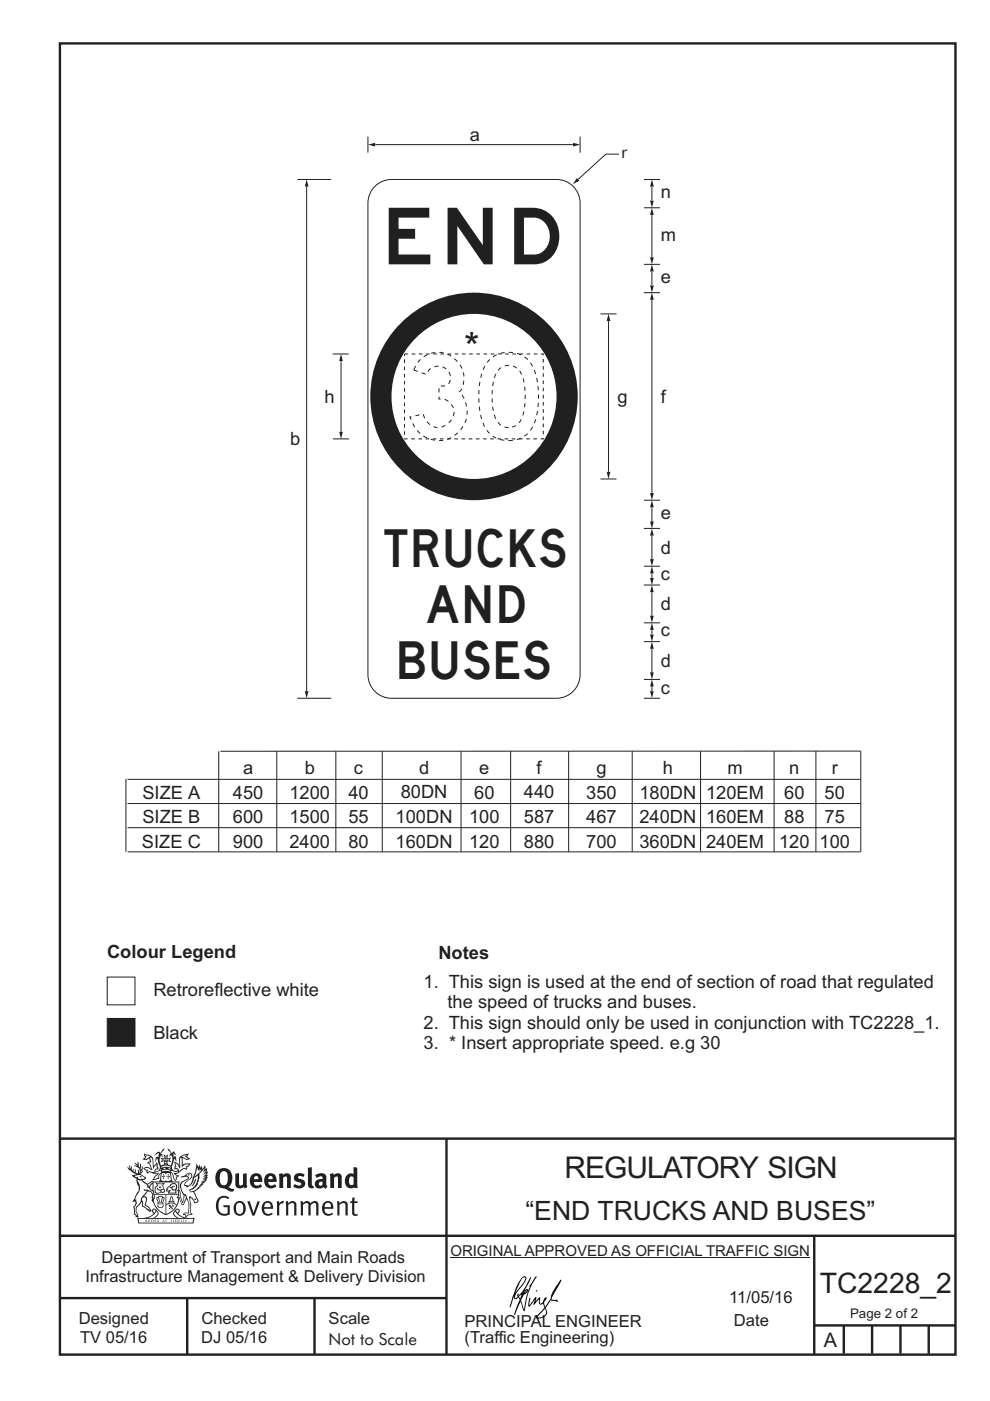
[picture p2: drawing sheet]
<svg xmlns="http://www.w3.org/2000/svg" width="210mm" height="297mm" viewBox="0 0 210 297" stroke-linecap="round" stroke-linejoin="round" font-family="sans-serif">
<g fill="none" stroke="#231f20" stroke-width=".51">
<path d="M12.7 9.2h190v278h-190zM12.7 241.4h190M94.7 241.4v45.8M12.7 262h190M12.7 275.2h82M39.7 275.2v12M66.7 275.2v12M172.7 262.2v25M172.7 281h30M179 281v6M185 281v6M191 281v6"/>
<path d="M197 281v6"/>
</g>
<path d="M95.5 266.7h76.3" fill="none" stroke="#231f20" stroke-width=".21"/>
<g fill="#231f20">
<path d="M47 248.5a2.55 2.55 0 0 0 0 2.7l.3 .1a.81 .81 0 0 0 1-.9v-.6a1.04 1.04 0 0 0-1.1-1.5zM46.3 248.1a1.82 1.82 0 0 1 2.1-.2 1.82 1.82 0 0 1 .9 1.9 2.29 2.29 0 0 1-.8 1.9l.7 .3h.5l-.2 .6a2.87 2.87 0 0 1-2-.7 2.12 2.12 0 0 1-1.7-3.1z" fill-rule="evenodd"/>
<path d="M49.9 248.9l.8-.2v2a.46 .46 0 0 0 .2 .6 .46 .46 0 0 0 .7-.2v-2.2l.7-.2v2.4l.2 .5-.6 .4-.2-.3a1.02 1.02 0 0 1-1.2 .2 1.02 1.02 0 0 1-.6-1.1z" fill-rule="evenodd"/>
<path d="M54 249.5l-.1 .5h.9a.49 .49 0 0 0-.2-.6 .49 .49 0 0 0-.6 .1zM53.4 249.2a1.34 1.34 0 0 1 1.6-.3 1.34 1.34 0 0 1 .6 1.5v.2h-1.7a.77 .77 0 0 0 .5 .8 .77 .77 0 0 0 .9-.3l.3 .4a1.59 1.59 0 0 1-2.1 .2 1.59 1.59 0 0 1-.4-2z" fill-rule="evenodd"/>
<path d="M57 249.5l-.1 .5h.9a.49 .49 0 0 0-.2-.6 .49 .49 0 0 0-.6 .1zM56.4 249.2a1.34 1.34 0 0 1 1.6-.3 1.34 1.34 0 0 1 .7 1.5v.2h-1.8a.77 .77 0 0 0 .5 .8 .77 .77 0 0 0 .9-.3l.3 .4a1.59 1.59 0 0 1-2 .2 1.59 1.59 0 0 1-.5-2z" fill-rule="evenodd"/>
<path d="M59.1 248.9l.8-.2 .1 .4a.95 .95 0 0 1 1-.3 .95 .95 0 0 1 .7 .8v2.3h-.8v-2.3a.46 .46 0 0 0-.8 .1v2.2h-.9z" fill-rule="evenodd"/>
<path d="M62.5 249.1a1.75 1.75 0 0 1 2.1-.1l-.2 .5-.6-.2a.43 .43 0 0 0-.6 .3l.4 .3a1.04 1.04 0 0 1 1.2 1.2 1.04 1.04 0 0 1-1.4 .9l-1.2-.4 .3-.6 1 .4 .4-.4a.88 .88 0 0 0-1-.5l-.4-.2-.1-.4z" fill-rule="evenodd"/>
<path d="M65.3 247.6l.8-.2 .1 3.8 .2 .2 .2 .5a.88 .88 0 0 1-1-.1 .88 .88 0 0 1-.3-1z" fill-rule="evenodd"/>
<path d="M67.8 250.6a.43 .43 0 0 0-.1 .7 .43 .43 0 0 0 .7-.1v-.7zM66.8 249.2a1.7 1.7 0 0 1 2.4 .1v1.8l.3 .4-.4 .5-.5-.3a1.03 1.03 0 0 1-1.7-.2 1.03 1.03 0 0 1 .8-1.5h.7v-.4a.8 .8 0 0 0-1.2 .1z" fill-rule="evenodd"/>
<path d="M69.9 248.9l.8-.2 .1 .4a.95 .95 0 0 1 1-.3 .95 .95 0 0 1 .7 .8v2.3h-.8v-2.3a.46 .46 0 0 0-.8 .1v2.2h-.8z" fill-rule="evenodd"/>
<path d="M74.3 249.5a1.48 1.48 0 0 0 0 1.7l.4 .1 .3-.2v-1.5l-.3-.2zM75 247.4l.8 .2 .1 4.3h-.7l-.1-.2a1.26 1.26 0 0 1-1.4 0 1.26 1.26 0 0 1-.6-1.3 1.29 1.29 0 0 1 .5-1.3 1.29 1.29 0 0 1 1.4-.2z" fill-rule="evenodd"/>
<path d="M46.4 253.9a1.72 1.72 0 0 1 2.2 0l-.2 .3a1.24 1.24 0 0 0-1.4-.1 1.24 1.24 0 0 0-.7 1.3 1.49 1.49 0 0 0 1.3 2l.7-.2v-1.3h-.9l-.1-.4h1.4v2a1.93 1.93 0 0 1-2.2-.1 1.93 1.93 0 0 1-.7-2.2l.2-.7z" fill-rule="evenodd"/>
<path d="M50.3 255.2a1.65 1.65 0 0 0 .3 2.2 .99 .99 0 0 0 1-1.5 .78 .78 0 0 0-.4-.8 .78 .78 0 0 0-.9 .1zM50 254.9a1.33 1.33 0 0 1 1.6-.1 1.33 1.33 0 0 1 .5 1.5 1.31 1.31 0 0 1-1.3 1.5 1.31 1.31 0 0 1-1.3-1.6l.1-.5z" fill-rule="evenodd"/>
<path d="M52.5 254.7l.4-.1 .9 2.6 .8-2.5h.5l-1.1 3h-.5z" fill-rule="evenodd"/>
<path d="M56.2 255.2l-.2 .7h1.4a.7 .7 0 0 0-.3-.8 .7 .7 0 0 0-.9 .1zM55.9 255a1.22 1.22 0 0 1 1.5-.2 1.22 1.22 0 0 1 .5 1.5h-1.9a.93 .93 0 0 0 .5 1 .93 .93 0 0 0 1.2-.2l.1 .3a1.43 1.43 0 0 1-1.7 .1 1.43 1.43 0 0 1-.6-1.7z" fill-rule="evenodd"/>
<path d="M58.7 254.8l.4-.2 .1 .5 .4-.3 .6-.2-.2 .6a.66 .66 0 0 0-.8 .6v1.9h-.4z" fill-rule="evenodd"/>
<path d="M60.6 254.8l.4-.2 .1 .5a.94 .94 0 0 1 1-.4 .94 .94 0 0 1 .8 .7v2.3h-.5l-.1-2.5a.81 .81 0 0 0-1.2 .3v2.2h-.4z" fill-rule="evenodd"/>
<path d="M63.7 254.7l.5-.1 .1 .5 .4-.3a.78 .78 0 0 1 1.1 .3 .9 .9 0 0 1 1-.5 .9 .9 0 0 1 .7 .8v2.3h-.4l-.1-2.5a.67 .67 0 0 0-1.1 .3v2.2h-.5v-2.4l-.4-.2-.7 .4v2.2h-.5z" fill-rule="evenodd"/>
<path d="M69 255.2l-.2 .7h1.4a.7 .7 0 0 0-.3-.8 .7 .7 0 0 0-.9 .1zM68.7 255a1.22 1.22 0 0 1 1.5-.2 1.22 1.22 0 0 1 .5 1.5h-1.9a.93 .93 0 0 0 .5 1 .93 .93 0 0 0 1.2-.2l.1 .3a1.44 1.44 0 0 1-1.7 .1 1.44 1.44 0 0 1-.6-1.7z" fill-rule="evenodd"/>
<path d="M71.4 254.8l.5-.2 .1 .5a.94 .94 0 0 1 1-.4 .94 .94 0 0 1 .7 .7v2.3h-.4l-.1-2.5a.81 .81 0 0 0-1.2 .3v2.2h-.5z" fill-rule="evenodd"/>
<path d="M74.7 254l.5-.2v.9h.7l-.1 .4h-.7l.1 2.2 .1 .1h.5l.1 .3a.75 .75 0 0 1-1.2-.6v-2h-.4v-.4h.4z" fill-rule="evenodd"/>
<path d="M30.8 244.9l1.1 .3-.9 .5h-.4l.5-.5zM31.8 245.5l.2-.1a2.44 2.44 0 0 1 .4 2l.1 .4 .7-1-.1 .6 .3 .3a.57 .57 0 0 0-.6 .8l-1-.2-.5 .2 .1-.5-.7-.2 .6-.2 1 .5 .1-.1-.6-1.3-.2-.1 .5-.1zM30.7 244.5l-.2 .4 .3 .4-.6 .4a1.04 1.04 0 0 0 1.4-.1l.2 .7h-.4l-.2 .4a.94 .94 0 0 1 .9 1.1l-.2-.1a1.16 1.16 0 0 0-1.5-.1l.3 .4 .4 .2 .1 .5 .2 .2v-.2a.94 .94 0 0 1 1.1 .2h.9l-1.2 1.2a1.13 1.13 0 0 0 1.2-.2l.4-.1-.1-.4 .5-.7a.83 .83 0 0 0-.6 1.1l-.3-.1-.7 .3 1.1-1.4-.5 .2-.5-.1 1.3-.5-.2-.2-.8 .4v-.3l.2-.2 .3 .1 .1-.3-.2-.4v-.6l-.2-.3-.6 .9v-.7a1.42 1.42 0 0 0-1.7-1.8z" fill-rule="evenodd"/>
<path d="M38.5 245.3l.5-.3 .7-.1-.6 .3 .8 .5h-.3zM38.3 245.5h.2l.1 2a1.69 1.69 0 0 1 1.5-.7l-.7 .5 .1 .5a1.1 1.1 0 0 0-1.5 .6l-.1-.5-.2-.2h-.5l.2-.4-.2-.7a1.42 1.42 0 0 1 .8 1.1l.2-.1zM37.1 246.2l.1 1-.2 .3v.5l.6-.1 .1 .2a.96 .96 0 0 1-1.1-.1l-.1 .1a1.06 1.06 0 0 0 1.3 .2v.1a.72 .72 0 0 1-1 .2l.3 .5 .6 .3-.4 .1-.1 .7-.3-.4-.3-1.1-.4-.4 .4 .9a1.54 1.54 0 0 0 .6 1.2l.2-.3a.58 .58 0 0 1 .5-.7l.1-.2h-.3l-.4-.3 .9-.5a.93 .93 0 0 1 1.1-.5l.1 .2 .2-.1 .1-.5a.99 .99 0 0 0 .7-.9l-1.3 .1-.4 .3v-1.5l.9 .4 .8-.3h-.3l-.5-.4 .4-.7-.7 .2a1.46 1.46 0 0 0-1.3 2.1v.4l-.2-.4z" fill-rule="evenodd"/>
<path d="M35.6 248.9l.2 .1-.1 .4h.3l-.3 .1v.5l-.1-.6h-.3l.3-.1z" fill-rule="evenodd"/>
<path d="M34.6 248.9l.2 .1-.1 .3 .4 .1h-.4v.6l-.1-.5-.3-.1h.3z" fill-rule="evenodd"/>
<path d="M34.3 248.8a.57 .57 0 0 1 .9 .2 .57 .57 0 0 1 .9-.2l.2 1.4-.2 .1a.57 .57 0 0 1-.9-.1 .69 .69 0 0 1-1.1 0zM34.2 248.1l-.3 2.1-.2 .4h2.9l-.1-.4-.3-2.1h-.2v.3l-.8-.1-.9 .1 .1-.3z" fill-rule="evenodd"/>
<path d="M34.2 252.4a.3 .3 0 0 0 .6 0 .3 .3 0 0 0-.6 0zM33.3 251l.3 .3-.3 .3a.79 .79 0 0 0 0 1.3l.8-.2-.1-.3a.55 .55 0 0 1-.7-.6h.1l.1 .3 .4 .1 .8-.2-.4-.7 .4-.3-.7 .1zM33 250.7l1.1 .2 .9-.2-.4 .7 .4 1.1a.56 .56 0 0 1-.8 .3l-.2 .1a.73 .73 0 0 1-.9 .1 .73 .73 0 0 1-.3-.9v-.4l.5-.4z" fill-rule="evenodd"/>
<path d="M35.6 251.9l.7-.5a.58 .58 0 0 1 1-.1 .58 .58 0 0 1-.5 .9l-.2-.3a.43 .43 0 0 1 .6-.3v-.1a.57 .57 0 0 0-.8 .2l-.2-.1-.3 .2 .4 .1a.55 .55 0 0 0 .9 .5v.5h-1.3l.3-.4-.1-.2-.6 .1 .2-.2-.2-.1zM35.4 251.8l-.1 .2a.39 .39 0 0 0 .2 .7l.3-.1-.2 .5h1.9l-.1-.8a.86 .86 0 0 0-.1-1.4 .86 .86 0 0 0-1.3 .4z" fill-rule="evenodd"/>
<path d="M36 254.8h.8v.2h-.8zM36.4 253.8l.2 .8h-.4zM36.4 253.5l-.3 .5-.1 .6h-.2v.4l-.7 .4 .1 .2a1.48 1.48 0 0 1 2.2 .1l.2-.1-.6-.5v-.5h-.2l-.1-.6z" fill-rule="evenodd"/>
<path d="M35.8 255.4l.3 .1 .2 .3 .3-.2-.2-.2a.38 .38 0 0 1 .4 .5l-.1-.2-.3 .3 .3 .2-.3 .2-.1-.3-.4 .3-.1-.2 .4-.3-.2-.1-.1 .1z" fill-rule="evenodd"/>
<path d="M34.5 254h.2v.2l-.3 .6h-.1zM33.6 255.3h.9v.2a.55 .55 0 0 1-.8 .4v-.2h-.2zM33.4 254h.2l.2 .8h-.2zM33.6 255h.8l.1 .1-.8 .1zM33.8 253.7h.5l-.2 1.1h-.2zM33.3 253.8l-.1 .3 .3 1.2a.48 .48 0 0 0-.1 .5 .48 .48 0 0 0 .4 .3l.6-.1a.49 .49 0 0 0 .2-.7l.3-1.2-.1-.3a1.42 1.42 0 0 0-1.5 0z" fill-rule="evenodd"/>
<path d="M33.6 251.6h.5l.1 .3h-.4z" fill-rule="evenodd"/>
<path d="M41.3 250.1l.3-.2-.2 .9-.6 .7h-.2l.5-.7z" fill-rule="evenodd"/>
<path d="M39.7 249l.3-.2 .5 .2a.88 .88 0 0 1-.6 1.1 1.22 1.22 0 0 0-.8 1.3l.5 .2a.72 .72 0 0 0 .9-.4l.5-.8 .2-.6 .8-.6v.3a2.85 2.85 0 0 1-2 2.8l.1 .1a2.13 2.13 0 0 0 1.9-1.5l-.1-.2a2.01 2.01 0 0 0 .3-1.8l1.2-1.3-.4 1 .7-.5-.7 1 .8-.4-.8 .8 .7-.1-.9 .5 .8-.1-.8 .4h.7l-.8 .3 .3 .2h-.4l.2 .4-.4-.1 .2 .3h-.4l.1 .3h-.1a2.16 2.16 0 0 1-2 1l.1 .2h.4a.76 .76 0 0 1 .7 .7l.5 1.2-.6 .2a1.45 1.45 0 0 0-1.2-1.3l.3 1.8-.1 1.9 .4 .2a1.07 1.07 0 0 0-1.2 .4v-.3l-.5-.2a.87 .87 0 0 1 1-.1l.1-.7a4.4 4.4 0 0 0-.6-3.1l-.1-.3h-.2a2.16 2.16 0 0 1-.7-2.2l.3-.3 1.2-.8a.55 .55 0 0 0-.4-.7zM37.8 252.4a.76 .76 0 0 1 .3 1.1l.6 1.6 .4-1.7 .2 .1a.61 .61 0 0 1-.1 .9l-.3 .9h-.2l-.7-1.6-.3 .1a1.18 1.18 0 0 0 .1-1.4zM41.8 247.5l.2 .8 .3-.6v.6l.3-.5a1.9 1.9 0 0 1-1.1 1.4l-.3 .3zM38.2 249.6l1.4-.1 .2 .1v.3l-.5 .3a1.26 1.26 0 0 0-1 1.9l.2 .7a1.84 1.84 0 0 1 .2 2l-.4-1.3a.96 .96 0 0 0-.4-1.3l-.4 .3a.78 .78 0 0 1-.1 1.3l.2 .2h.4l.4 1.1a.38 .38 0 0 0 .2 .4 .38 .38 0 0 0 .4-.1l.6-1.2a2.94 2.94 0 0 1 .3 2.5v.5l-.8-.1-.3 .4v.2l.4-.1 .1 .4 .2 .1a1.02 1.02 0 0 1 1.3-.5l-.1-.4-.3-.1 .2-1.7-.3-1.4 .1 .1a1.14 1.14 0 0 1 .7 .9 .63 .63 0 0 0 .9-.2 .63 .63 0 0 0-.2-.8l-.6-1.3 .9-.6 .2-.3 .2-.1v-.2h.3l-.1-.3h.4l-.1-.3 .5-.1-.2-.2 .5-.4 .1-.2-.3 .1 .5-.6-.3 .1 .3-.6-.4 .1 .4-.5v-.3l-.3 .2 .1-.6v-.3l-.4 .3-.1-.8-.5 .8-.2-.7-.2 .5-.3-.8-.1 .6-.5-.8-.1 1.4-.7 1.9a1.81 1.81 0 0 1-.9 1.4l-.6-.2a1.75 1.75 0 0 1 1.1-1.2 .75 .75 0 0 0 .1-1.3 .75 .75 0 0 0-1.2 .5z" fill-rule="evenodd"/>
<path d="M41.2 254.2l.3-.1 .1 .3h-.4z" fill-rule="evenodd"/>
<path d="M29.4 258.4h11.6l-.2 .8h-11.3zM31.3 258.2l.5-.1a2.48 2.48 0 0 0 1.4-1.3l.2 .6-.5 .5-.4 .3zM32.5 256.6l.3-.2 .2 .2-.3 .6zM37.2 256.8a2.65 2.65 0 0 0 1.8 1.4h-1.1l-.5-.3-.5-.5zM37.4 256.6l.2-.2 .3 .2-.3 .6zM29.2 258.2l.1 1.2h11.7l.3-1.1-.2-.1a4.1 4.1 0 0 1-3.3-.9l.3-.4-.1-.5a1.06 1.06 0 0 0-1.3 .9l.2 .4 .6 .5h-4.7l.3-.1a.84 .84 0 0 0 .6-.7 .84 .84 0 0 0-.5-.9l-.3-.2-.5 .1-.1 .5 .3 .4a4.2 4.2 0 0 1-3.4 .9z" fill-rule="evenodd"/>
<path d="M31 258.7l.1 .2h-.2zM31 258.6l-.3 .5 .4-.1 .2 .1z" fill-rule="evenodd"/>
<path d="M31.3 258.6h.2v.4a.25 .25 0 0 0 .3-.1 .25 .25 0 0 0-.1-.3h.1a.29 .29 0 0 1 0 .4 .29 .29 0 0 1-.4 0 .29 .29 0 0 1 0-.4z" fill-rule="evenodd"/>
<path d="M32.2 258.6a.22 .22 0 0 1 .3 .2 .22 .22 0 0 1-.3 .2zM32 258.6v.5a.33 .33 0 0 0 .5-.1 .33 .33 0 0 0 0-.4 .33 .33 0 0 0-.5 0z" fill-rule="evenodd"/>
<path d="M32.9 258.7l.1 .2h-.2zM32.9 258.6l-.2 .5 .3-.1 .2 .1z" fill-rule="evenodd"/>
<path d="M33.3 258.6h.2v.2l.3-.2-.2 .2 .2 .3-.3-.2-.1 .2h-.1l.2-.3z" fill-rule="evenodd"/>
<path d="M34.7 258.7l.1 .2h-.2zM34.7 258.6l-.3 .5 .4-.1 .2 .1z" fill-rule="evenodd"/>
<path d="M35 258.6h.4h-.1v.5h-.2l.1-.5z" fill-rule="evenodd"/>
<path d="M36.2 258.6h.3h-.2v.2h.2h-.2l.1 .3h-.2z" fill-rule="evenodd"/>
<path d="M36.7 258.6h.2v.5h-.2z" fill-rule="evenodd"/>
<path d="M37.3 258.6a.22 .22 0 0 1 .3 .2 .22 .22 0 0 1-.3 .2zM37.1 258.6v.5a.33 .33 0 0 0 .5-.1 .33 .33 0 0 0 0-.4 .33 .33 0 0 0-.5 0z" fill-rule="evenodd"/>
<path d="M37.8 258.6h.3h-.1v.2h.1h-.1v.2l.1 .1h-.3z" fill-rule="evenodd"/>
<path d="M38.3 258.6h.3l-.1 .4 .2 .1h-.4z" fill-rule="evenodd"/>
<path d="M38.9 258.6h.2v.5h-.2z" fill-rule="evenodd"/>
<path d="M39.3 258.6h.2l-.2 .1 .2 .2-.1 .2h-.1v-.2l.2 .1z" fill-rule="evenodd"/>
<path d="M34.2 247.4a1.51 1.51 0 0 1 2 .2 2.67 2.67 0 0 0-2.1 0zM35.7 247.6l.4 .2 .1 .2-.4-.1zM34.6 247.7l.4-.1 .2 .2h-.4zM34 247.9l.3 .1-.3 .1zM34.9 246.9l.3-.2 .2 .2zM34.9 245.7h.2v.4h-.2zM35 245.1l.2 .2 .2-.2-.1 .4h-.2zM35.1 246.3h.2l.1 .4-.2-.2-.2 .2zM35.3 245.7h.2v.4h-.2zM34.4 245.7l.3 .1v.2l-.3 .1 .2-.2zM35.7 245.8l.3-.1-.2 .2 .2 .2-.4-.1zM32.7 244.9l1-.5-.1 1-.2-.1-.4 .1-.2 1.1 .5-1 .2 .9a1.84 1.84 0 0 1 .3 1.7l.4 .1a2.48 2.48 0 0 1 2.2 .1l.2-.3-.2-.7 .7-1.7 .4 .6-.2-1-.2-.1-.2 .3v-.9l.6 .4-.6-.7h-.3l-.1 .4-.5-.8-.5-.3 .2 .4 .5 .6-.4 .7 .4-.3a2.06 2.06 0 0 1 0 2.2l-.6-.2-.1-.6 .1-.1 .8 .2-.4-.5 .4-.5-.7 .2-.2-.2 .2-.7-.5 .4-.5-.4 .2 .7-.2 .2-.7-.2 .4 .5-.4 .5 .7-.2 .2 .1-.2 .6-.5 .2a2.02 2.02 0 0 1 0-2.2l.3 .5-.1-.6-.3-.1 .8-1.2-.5 .3-.4 .7-.2-.3a.8 .8 0 0 0-.8 .5z" fill-rule="evenodd"/>
<path d="M29.2 250.1l.3 .2a.61 .61 0 0 1 .8 .3l.3 .2a.8 .8 0 0 1 .6 1l.4 .1 .5 .6a1 1 0 0 1 .5 1l-.1 .7v-.5h-.1a.96 .96 0 0 0-.8-1.3l-.3-.2h-.6l-.1-.1-.2 .1 .2 .3h.5l-1.1 1.4-.2 .9-.4 .6a1.33 1.33 0 0 0-.5 1.8l.2 .5a1.26 1.26 0 0 1-.5-1.4l-.1-.4a1.56 1.56 0 0 0 .4-1.7l-.3 .2 .2-.5a3.2 3.2 0 0 0 .7-3zM30.4 253.9h.4a2.06 2.06 0 0 1-.1 1.6l.7 .5 .4 .5-.6-.2-.8-.6-.1-.9a.51 .51 0 0 1 .1-.9zM28.6 249.3a1.52 1.52 0 0 1 2.1 .6l-1.1 .1-.2-.1-.2-.4-.4 .1zM27.5 247v.8l-.3-.4-.2 .1a3.1 3.1 0 0 0 2 1.5l-1 .1 .5 .6 .5 .1v1.1a1.84 1.84 0 0 1-.2 2.5l-.4 .9-.4 .4 .3 .1 .4-.1 .1 .4-.2 .5-.3 .2 .1 1.8 .2-.1 .2 .6h.2l.4-.1-.1-.5a1.3 1.3 0 0 1-.1-1.6l.8-1.1 .2 1.1 .6 .2 .4 .6 .2-.2 .2 .4 .5-.1a1.85 1.85 0 0 0-1.2-1.3l.1-.3a1.39 1.39 0 0 0 0-1.5h-.5l.5-.6a.66 .66 0 0 1 .9-.4 .66 .66 0 0 1 .3 .9l-.1 .4h.2v.1l-.2 .3 .2 .5 .2-.3a2.24 2.24 0 0 0 .1-2.2 .73 .73 0 0 1-.7-.6 .73 .73 0 0 1 .5-.8l.1-.2a.94 .94 0 0 0-.9 .8 .48 .48 0 0 1-.1-.5 .48 .48 0 0 1 .5-.3l.5-.3a.51 .51 0 0 0-.8 .2l-.5 .3-1-.8 .6-.1 .1-.5-1.1-.7 .5-.4v-.4l-.5 .5 .1-.2a.69 .69 0 0 0 .2-1.1v.5l-.3 .2 .1-1.1-.3-.2 .1 .6-.1 .2-.4-1.2v.6l-.7-.3 .6 .6-.6-.2 .2 .3a1 1 0 0 1 .8 1.5l-.2-.8v.8l-.5-.2-.1-.7-.2 .6-.2-.1v-.6l-.2 .4-.2-.2 .1-.7-.2 .5z" fill-rule="evenodd"/>
<path d="M29.5 249.5l.3-.2 .3 .3z" fill-rule="evenodd"/>
<path d="M32.4 250.5h5.6v2l-.2-.1v-1.7h-5.2v2.5h5.2v-.8l.1 .2-.1 1.1v-.3h-2.5v4a4.1 4.1 0 0 0 2.6-3.6l.1-.1a4 4 0 0 1-2.8 3.9 4.2 4.2 0 0 1-2.8-4.7l.1 1.3 .1-.1a3.8 3.8 0 0 0 2.5 3.3v-4h-2.5l-.2-.9z" fill-rule="evenodd"/>
<circle cx="40" cy="249.1" r=".17"/>
</g>
<g fill="#000">
<path d="M111.6 273.7l.2-.2-.5 .7zM110.4 274.5l.2 .1-.3 .8-.2-.5zM110.9 270.9h.5a9.3 9.3 0 0 1-2 3.1l-.1 .3 1-2.5zM110.6 271a14.7 14.7 0 0 0-2.2 4.9l-.3 1.2 .1 .1 .8-2.3a.42 .42 0 0 0 .2 .6 .42 .42 0 0 0 .6-.3l.2-.1 .2 .5-1.1 3.2h.2l1.1-2.9 .6 1.9 .2 .2 .2-.5a13.5 13.5 0 0 1 2-6.2l.4-.5-.1-.2-1.6 2.1 .4-.1a14.9 14.9 0 0 0-1.3 5.1l-.4-1.1a1.39 1.39 0 0 1 .2-1.9l.1-.2a.92 .92 0 0 0 .8-1.2 .75 .75 0 0 0-.8 .7l-.1 .2 1.6-3.4h-.1l-.4 .7a10.5 10.5 0 0 1-2.2 3.3l.2-.5a.32 .32 0 0 0-.4 .2 .32 .32 0 0 0 .1 .4l-.5 .4a3.2 3.2 0 0 1 1.1-2.3l.5-.6a2.49 2.49 0 0 0 .7-1.6l-.4-.2z" fill-rule="evenodd"/>
<path d="M113.7 273.6l.3 .2h-.3z" fill-rule="evenodd"/>
<path d="M115.6 277.5a1.15 1.15 0 0 1 .1 1.3 1.15 1.15 0 0 1-1.2 .5l-.6 .1zM112.2 275.2l-.2 1.6 .2 .2 1.2-1.5-.2 1.1 1.1-1.1a.94 .94 0 0 0 .4 1.1l.5-.3 .3 .9-1.2 1.3a.98 .98 0 0 0-.5 1 1.9 1.9 0 0 0 2.3-1.3l-.1-.2a1.02 1.02 0 0 1 .2-1.4l.6-1 1.5 .3-.2-.4v.2l-1.1-.1v-.3l2-3.6 .1-.2-.2-.2-1.7 2.8a6.6 6.6 0 0 1-1.6 2.9l-.1-.2a1.01 1.01 0 0 1 .4-1.4l.1-.2-.3-.1-.4 .4-.1 .5-.6 .4-.1-.4 .1-.9-.2-.1-.9 1 .3-1h-.2l-1.4 1.8 .3-1.5v-.1z" fill-rule="evenodd"/>
</g>
<path d="M22.7 215.9h5.9v5.9h-5.9z" fill-rule="evenodd" fill="#231f20" stroke="#231f20" stroke-width=".21"/>
<path d="M22.7 207.2h5.9v5.8h-5.9z" fill-rule="evenodd" fill="#fff" stroke="#231f20" stroke-width=".21"/>
<g fill="none" stroke="#231f20" stroke-width=".21">
<path d="M136.6 112h3.4M136.6 136h3.4M136.6 124h3.4M138.3 137.6v4.9M46.4 159.3v21.3M58.7 159.3v21.3M71.2 159.3v21.3M81.1 159.3v21.3M97.8 159.3v21.3M108.3 159.3v21.3M120.6 159.3v21.3M134.1 159.3v21.3"/>
<path d="M136.6 148.1h3.4M148.6 159.3v21.3M164.2 159.3v21.3M173.1 159.3v21.3M182.6 159.2l-135.9 .1M182.6 159.3v21.3h-155.5M26.7 165.1v15.5M27.1 175.5h155.5M27.1 165.2h155.5M27.1 170.4h155.5"/>
</g>
<g fill="#231f20">
<path d="M138.3 136l.4 1.6h-.8z"/>
<path d="M137.9 142.5h.8l-.4 1.5z"/>
</g>
<path d="M138.3 125.6v4.9" fill="none" stroke="#231f20" stroke-width=".21"/>
<g fill="#231f20">
<path d="M138.3 124l.4 1.6h-.8z"/>
<path d="M137.9 130.5h.8l-.4 1.5z"/>
</g>
<path d="M138.3 113.6v4.9" fill="none" stroke="#231f20" stroke-width=".21"/>
<g fill="#231f20">
<path d="M138.3 112l.4 1.6h-.8z"/>
<path d="M137.9 118.5h.8l-.4 1.5z"/>
</g>
<path d="M136.6 106.1h3.4M138.3 107.6v2.9M136.6 132.1h3.4M136.6 120.1h3.4M136.6 144h3.4" fill="none" stroke="#231f20" stroke-width=".21"/>
<g fill="#231f20">
<path d="M138.3 106l.4 1.6h-.8z"/>
<path d="M137.9 110.5h.8l-.4 1.5z"/>
</g>
<path d="M138.3 133.6v.9" fill="none" stroke="#231f20" stroke-width=".21"/>
<g fill="#231f20">
<path d="M138.3 132l.4 1.6h-.8z"/>
<path d="M137.9 134.5h.8l-.4 1.5z"/>
</g>
<path d="M138.3 121.6v.9" fill="none" stroke="#231f20" stroke-width=".21"/>
<g fill="#231f20">
<path d="M138.3 120l.4 1.6h-.8z"/>
<path d="M137.9 122.5h.8l-.4 1.5z"/>
</g>
<path d="M138.3 145.6v.9" fill="none" stroke="#231f20" stroke-width=".21"/>
<g fill="#231f20">
<path d="M138.3 144l.4 1.6h-.8z"/>
<path d="M137.9 146.5h.8l-.4 1.6z"/>
</g>
<path d="M136.6 56.1h3.4M138.3 57.6v2.9M136.6 62.1h3.4" fill="none" stroke="#231f20" stroke-width=".21"/>
<g fill="#231f20">
<path d="M138.3 56.1l.4 1.5h-.8z"/>
<path d="M137.9 60.5h.8l-.4 1.6z"/>
</g>
<path d="M138.3 63.6v40.9" fill="none" stroke="#231f20" stroke-width=".21"/>
<g fill="#231f20">
<path d="M138.3 62.1l.4 1.5h-.8z"/>
<path d="M137.9 104.5h.8l-.4 1.6z"/>
</g>
<path d="M127.4 66.6h3.4M129.1 68.1v31.9M127.4 101.5h3.4" fill="none" stroke="#231f20" stroke-width=".21"/>
<g fill="#231f20">
<path d="M129.1 66.6l.4 1.5h-.8z"/>
<path d="M128.7 100h.8l-.4 1.6z"/>
</g>
<path d="M79.2 39.8a5 5 0 0 1 3.8-1.7h35a5 5 0 0 1 5 5v99.9a5 5 0 0 1-5 5.1h-35a5 5 0 0 1-5-5.1v-99.9a5 5 0 0 1 1.2-3.3zM131.3 32.7h-2.8l-5.8 5.3" fill="none" stroke="#231f20" stroke-width=".21"/>
<path d="M122.4 37.7l.5 .6-1.4 .8z" fill="#231f20"/>
<path d="M79.6 30.7h41.9" fill="none" stroke="#231f20" stroke-width=".21"/>
<g fill="#231f20">
<path d="M121.5 30.3l1.5 .4-1.5 .4z"/>
<path d="M78 30.7l1.6-.4v.8z"/>
</g>
<path d="M123 29v3.4M136.6 38.1h3.4" fill="none" stroke="#231f20" stroke-width=".21"/>
<circle cx="100.5" cy="84.1" r="22" fill="#231f20"/>
<circle cx="100.5" cy="84.1" r="17.5" fill="#fff"/>
<path d="M85.8 75.1h29.4v18h-29.4z" fill="none" stroke="#231f20" stroke-width=".21" stroke-dasharray=".8 .8" stroke-linecap="butt"/>
<path d="M138.3 45.6v8.9" fill="none" stroke="#231f20" stroke-width=".21"/>
<g fill="#231f20">
<path d="M138.3 44.1l.4 1.5h-.8z"/>
<path d="M137.9 54.5h.8l-.4 1.6z"/>
</g>
<path d="M138.3 39.6v2.9M136.6 44.1h3.4" fill="none" stroke="#231f20" stroke-width=".21"/>
<g fill="#231f20">
<path d="M137.9 42.5h.8l-.4 1.6z"/>
<path d="M138.3 38.1l.4 1.5h-.8z"/>
</g>
<path d="M63 38.1h7.2M65 39.6v106.9M78 29v3.4M63 148.1h7.2" fill="none" stroke="#231f20" stroke-width=".21"/>
<g fill="#231f20">
<path d="M65 38.1l.4 1.5h-.7z"/>
<path d="M64.7 146.5h.7l-.4 1.6z"/>
</g>
<path d="M70.6 75.1h3.4M72.3 76.6v14.9M70.6 93.1h3.4" fill="none" stroke="#231f20" stroke-width=".21"/>
<g fill="#231f20">
<path d="M72.3 75.1l.4 1.5h-.8z"/>
<path d="M71.9 91.5h.8l-.4 1.6z"/>
</g>
<text font-size="18" fill="#231f20" x="87" y="93.1">30</text>
<text font-size="12" fill="#231f20" x="82.5" y="56.1">END</text>
<text font-size="8.5" fill="#231f20" x="98.4" y="76.6">*</text>
<g font-size="8" fill="#231f20">
<text x="81.6" y="120.2">TRUCKS</text>
<text x="90.6" y="132">AND</text>
<text x="84.7" y="144.1">BUSES</text>
</g>
<text font-size="6.4" fill="#231f20" x="119.7" y="249.8">REGULATORY SIGN</text>
<text font-size="6" fill="#231f20" x="173.9" y="274.2">TC2228_2</text>
<text font-size="5.6" fill="#231f20" x="111.5" y="258.7">“END TRUCKS AND BUSES”</text>
<text font-size="4.2" fill="#231f20" x="174.7" y="285.6">A</text>
<g font-size="3.9" fill="#231f20">
<text x="99.6" y="29.8">a</text>
<text x="131.7" y="33.6">r</text>
<text x="140.2" y="42.1">n</text>
<text x="140.2" y="51.1">m</text>
<text x="140.2" y="60.1">e</text>
<text x="68.8" y="85.4">h</text>
<text x="131" y="85.5">g</text>
<text x="140.2" y="85.5">f</text>
<text x="61.6" y="94.4">b</text>
<text x="140.2" y="110.1">e</text>
<text x="140.2" y="117.4">d</text>
<text x="140.2" y="122.9">c</text>
<text x="140.2" y="129.4">d</text>
<text x="140.2" y="134.9">c</text>
<text x="140.2" y="141.4">d</text>
<text x="140.2" y="147.1">c</text>
<text x="51.6" y="164.1">a</text>
<text x="64.6" y="164.1">b</text>
<text x="75.1" y="164.1">c</text>
<text x="88.9" y="164.1">d</text>
<text x="101.7" y="164.1">e</text>
<text x="113.8" y="164.1">f</text>
<text x="126.5" y="164.1">g</text>
<text x="140.6" y="164.1">h</text>
<text x="154.3" y="164.1">m</text>
<text x="167.4" y="164.1">n</text>
<text x="176.4" y="164.1">r</text>
<text x="30.2" y="169.3">SIZE A</text>
<text x="49.4" y="169.3">450</text>
<text x="61.4" y="169.3">1200</text>
<text x="73.9" y="169.3">40</text>
<text x="85" y="169.3">80DN</text>
<text x="100.6" y="169.3">60</text>
<text x="111.1" y="169.3">440</text>
<text x="124.3" y="169.3">350</text>
<text x="135.6" y="169.3">180DN</text>
<text x="149.8" y="169.3">120EM</text>
<text x="166.3" y="169.3">60</text>
<text x="174.9" y="169.3">50</text>
<text x="30.1" y="179.7">SIZE C</text>
<text x="30.2" y="174.5">SIZE B</text>
<text x="49.4" y="174.5">600</text>
<text x="49.4" y="179.7">900</text>
<text x="61.4" y="174.5">1500</text>
<text x="61.4" y="179.7">2400</text>
<text x="73.9" y="174.5">55</text>
<text x="73.9" y="179.7">80</text>
<text x="83.9" y="174.5">100DN</text>
<text x="83.9" y="179.7">160DN</text>
<text x="99.5" y="174.6">100</text>
<text x="99.5" y="179.8">120</text>
<text x="111.1" y="174.5">587</text>
<text x="111.1" y="179.7">880</text>
<text x="124.3" y="174.5">467</text>
<text x="124.3" y="179.7">700</text>
<text x="135.6" y="174.5">240DN</text>
<text x="135.6" y="179.7">360DN</text>
<text x="149.8" y="174.5">160EM</text>
<text x="149.8" y="179.7">240EM</text>
<text x="165.3" y="179.7">120</text>
<text x="166.3" y="174.5">88</text>
<text x="173.8" y="179.7">100</text>
<text x="174.9" y="174.5">75</text>
<text x="22.7" y="203">Colour Legend</text>
<text x="93" y="203.4">Notes</text>
<text x="89.9" y="209.5">1. This sign is used at the end of section of road that regulated</text>
<text x="32.5" y="211.1">Retroreflective white</text>
<text x="94.9" y="213.8">the speed of trucks and buses.</text>
<text x="32.5" y="220.2">Black</text>
<text x="89.9" y="218.1">2. This sign should only be used in conjunction with TC2228_1.</text>
<text x="89.9" y="222.5">3. * Insert appropriate speed. e.g 30</text>
</g>
<g font-size="3.5" fill="#231f20">
<text x="21.5" y="267.8">Department of Transport and Main Roads</text>
<text x="18.1" y="271.8">Infrastructure Management &amp; Delivery Division</text>
<text x="16.7" y="280.7">Designed</text>
<text x="42.7" y="280.7">Checked</text>
<text x="69.7" y="280.7">Scale</text>
<text x="98.5" y="281.4">PRINCIPAL ENGINEER</text>
<text x="154.7" y="276.2">11/05/16</text>
<text x="155.7" y="281.2">Date</text>
<text x="17" y="284.8">TV 05/16</text>
<text x="42.7" y="284.8">DJ 05/16</text>
<text x="69.7" y="285.2">Not to Scale</text>
<text x="98.5" y="284.8">(Traffic Engineering)</text>
</g>
<text font-size="3.2" fill="#231f20" x="95.5" y="266.3">ORIGINAL APPROVED AS OFFICIAL TRAFFIC SIGN</text>
<text font-size="2.8" fill="#231f20" x="180.3" y="279.4">Page 2 of 2</text>
</svg>
